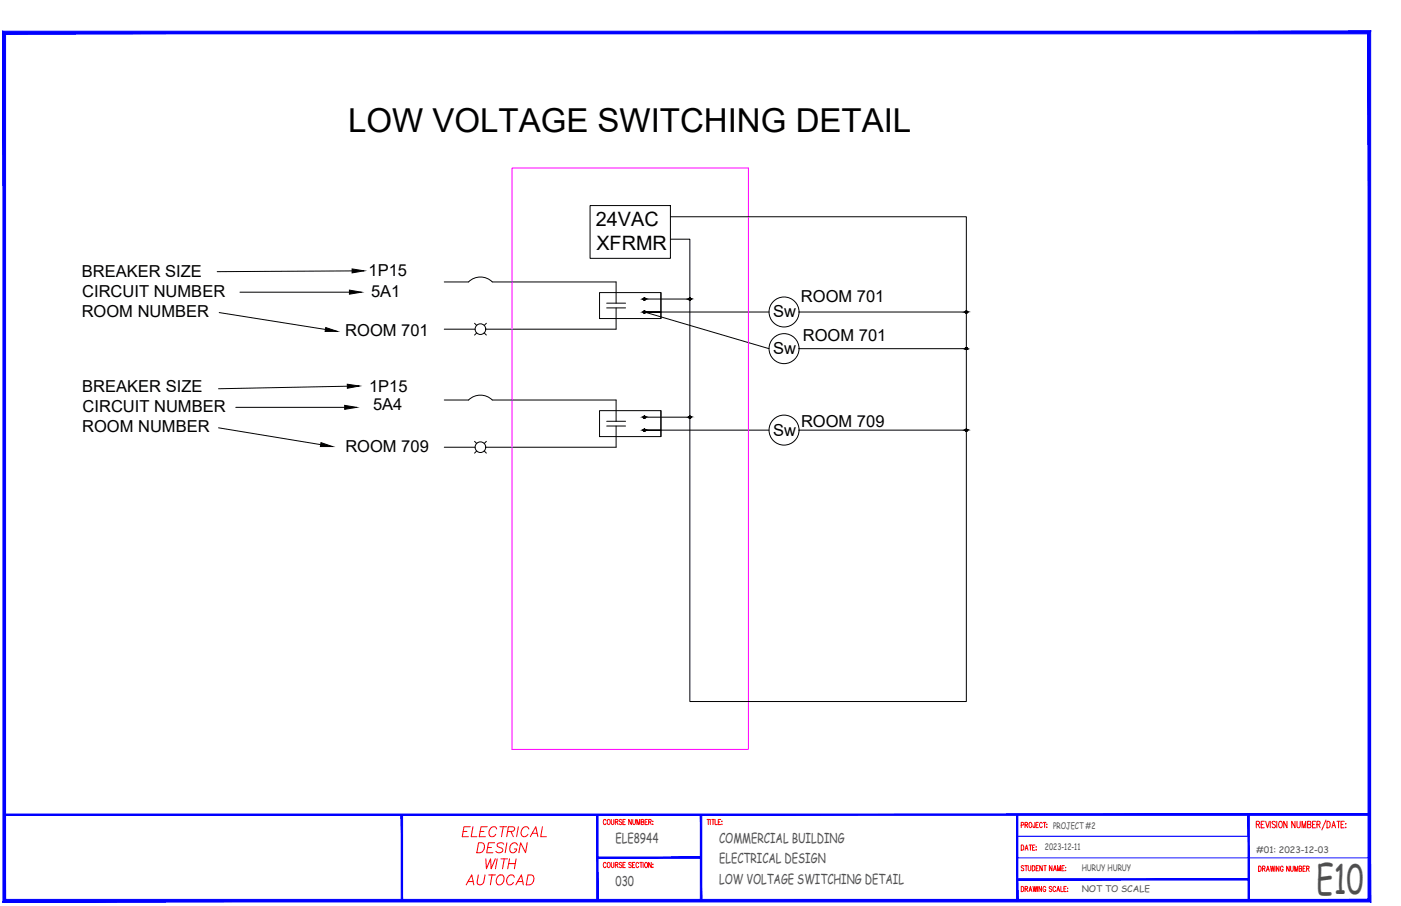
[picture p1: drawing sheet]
<svg xmlns="http://www.w3.org/2000/svg" width="432mm" height="279mm" viewBox="0 0 432 279" stroke-linecap="round" stroke-linejoin="round" font-family="sans-serif">
<!-- layer: 0 -->
<g fill="none" stroke="#000" stroke-width=".31">
<path d="M181.9 63.4h24.7v16.3h-24.7zM206.6 66.8h91.2v149.5h-85.2v-142.5h-6M67.6 96.4l32.7 5.2M74 90.1h33.7M108.5 83.5l-41.5 .3M136.9 87h7.5M144.4 86.9a5.2 5.2 0 0 1 7.3 0l38.2 .1v6.5M146.3 99.7l.6 .7M149.9 99.7l-.7 .7M184.8 90.2h18.9v8h-18.9zM187 93.5h5.8M187 95h5.8"/>
<path d="M189.9 95v6.5h-40.2M198.6 92.2h14M198.6 96.2l38.4 11.3M203.7 90.2v8M203.7 96.2h-5.1h38.4M246.3 96.2h51.5M107.1 119.1l-39.7 .8M136.9 101.5h9.6M146.9 102.7l-.6 .6M149.2 102.7l.7 .6M246.3 107.5h51.5M67.4 131.9l31.4 5.2"/>
<path d="M72.7 125.6h33.5M136.9 123.4h7.5M136.9 137.9h9.6M144.4 123.3a5.2 5.2 0 0 1 7.3 0l38.2 .1v6.5M146.3 136.1l.6 .7M146.9 139.1l-.6 .6M149.2 139.1l.7 .6M149.9 136.1l-.7 .7M184.8 126.6h18.9v8h-18.9zM187 129.9h5.8M187 131.4h5.8M189.9 131.4v6.5h-40.2"/>
<path d="M198.6 128.7h14M203.7 126.6v8M203.7 132.7h-5.1h38.4M246.3 132.7h51.5"/>
<circle cx="198.6" cy="92.2" r=".29"/>
<circle cx="198.6" cy="96.2" r=".29"/>
<circle cx="212.6" cy="92.2" r=".29"/>
<circle cx="241.6" cy="96.2" r="4.6"/>
<circle cx="297.8" cy="96.2" r=".29"/>
<circle cx="148.1" cy="101.5" r="1.64"/>
<circle cx="241.6" cy="107.5" r="4.6"/>
<circle cx="297.8" cy="107.5" r=".29"/>
<circle cx="148.1" cy="137.9" r="1.64"/>
<circle cx="198.6" cy="128.6" r=".29"/>
<circle cx="198.6" cy="132.6" r=".29"/>
<circle cx="212.6" cy="128.6" r=".29"/>
<circle cx="241.6" cy="132.6" r="4.6"/>
<circle cx="297.8" cy="132.6" r=".29"/>
</g>
<g fill="#000" stroke="#000" stroke-width=".31">
<path d="M107.7 89.5l3.7 .6-3.7 .6zM108.5 82.9l3.7 .6-3.7 .7zM100.4 101l3.5 1.2h-3.7zM107 118.5l3.8 .5-3.7 .7zM98.9 136.5l3.6 1.2h-3.8zM106.2 125l3.7 .6-3.7 .6z"/>
<path d="M198.5 91.9l.3 .1zM198.5 92h.3z"/>
<path d="M198.5 95.9l.3 .1zM198.5 96h.3z"/>
<path d="M198.5 92h.3zM198.4 92h.4z"/>
<path d="M198.5 92.5h.3zM198.5 92.5h.2z"/>
<path d="M198.5 96h.3zM198.4 96h.4z"/>
<path d="M198.5 96.5h.3zM198.5 96.5h.2z"/>
<path d="M198.4 92h.4zM198.4 92h.4z"/>
<path d="M198.4 92.5h.4zM198.4 92.5h.4z"/>
<path d="M198.4 96h.4zM198.4 96h.4z"/>
<path d="M198.4 96.5h.4zM198.4 96.5h.4z"/>
<path d="M198.4 92l.5 .1zM198.4 92l.5 .1z"/>
<path d="M198.4 92.4h.4zM198.4 92.4l.4 .1z"/>
<path d="M198.4 96l.5 .1zM198.4 96l.5 .1z"/>
<path d="M198.4 96.4h.4zM198.4 96.4l.4 .1z"/>
<path d="M198.4 92.1h.5zM198.4 92.1h.5z"/>
<path d="M198.4 92.4h.5zM198.4 92.4h.4z"/>
<path d="M198.4 96.1h.5zM198.4 96.1h.5z"/>
<path d="M198.4 96.4h.5zM198.4 96.4h.4z"/>
<path d="M198.4 92.1l.5 .1zM198.4 92.1l.5 .1z"/>
<path d="M198.4 92.3h.5zM198.4 92.3l.5 .1z"/>
<path d="M198.4 96.1l.5 .1zM198.4 96.1l.5 .1z"/>
<path d="M198.4 96.3h.5zM198.4 96.3l.5 .1z"/>
<path d="M198.3 92.2h.6zM198.3 92.2h.6z"/>
<path d="M198.3 92.2l.6 .1zM198.3 92.2l.6 .1z"/>
<path d="M198.3 92.3h.6zM198.3 92.3h.6z"/>
<path d="M198.3 96.2h.6zM198.3 96.2h.6z"/>
<path d="M198.3 96.2l.6 .1zM198.3 96.2l.6 .1z"/>
<path d="M198.3 96.3h.6zM198.3 96.3h.6z"/>
<path d="M212.5 91.9l.2 .1zM212.5 92h.2z"/>
<path d="M212.5 92h.3zM212.4 92h.4z"/>
<path d="M212.5 92.5h.2zM212.5 92.5h.2z"/>
<path d="M212.4 92h.4zM212.4 92h.4z"/>
<path d="M212.4 92.5h.4zM212.4 92.5h.3z"/>
<path d="M212.4 92l.5 .1zM212.4 92l.5 .1z"/>
<path d="M212.4 92.4h.4zM212.4 92.4l.4 .1z"/>
<path d="M212.4 92.1h.5zM212.4 92.1h.5z"/>
<path d="M212.4 92.4h.5zM212.4 92.4h.4z"/>
<path d="M212.3 92.1l.6 .1zM212.3 92.1l.6 .1z"/>
<path d="M212.3 92.2h.6zM212.3 92.2h.6z"/>
<path d="M212.3 92.2l.6 .1zM212.3 92.2l.6 .1z"/>
<path d="M212.3 92.3h.6zM212.3 92.3h.6z"/>
<path d="M212.3 92.3h.6zM212.3 92.3l.6 .1z"/>
<path d="M297.8 95.9l.2 .1zM297.7 96h.3z"/>
<path d="M297.7 96h.3zM297.7 96h.3z"/>
<path d="M297.7 96.5h.3zM297.7 96.5h.2z"/>
<path d="M297.7 96h.4zM297.7 96h.4z"/>
<path d="M297.7 96.5h.3zM297.7 96.5h.3z"/>
<path d="M297.6 96l.5 .1zM297.6 96l.5 .1z"/>
<path d="M297.6 96.4h.5zM297.6 96.4l.4 .1z"/>
<path d="M297.6 96.1h.5zM297.6 96.1h.5z"/>
<path d="M297.6 96.4h.5zM297.6 96.4h.5z"/>
<path d="M297.6 96.1l.5 .1zM297.6 96.1l.5 .1z"/>
<path d="M297.6 96.3h.5zM297.6 96.3l.5 .1z"/>
<path d="M297.6 96.2h.5zM297.6 96.2h.5z"/>
<path d="M297.6 96.2l.5 .1zM297.6 96.2l.5 .1z"/>
<path d="M297.6 96.3h.5zM297.6 96.3h.5z"/>
<path d="M297.8 107.3h.2zM297.7 107.3h.3z"/>
<path d="M297.7 107.3h.3zM297.7 107.3h.3z"/>
<path d="M297.7 107.8h.3zM297.7 107.8h.2z"/>
<path d="M297.7 107.3h.4zM297.6 107.3h.5z"/>
<path d="M297.7 107.8h.3zM297.7 107.8h.3z"/>
<path d="M297.6 107.3l.5 .1zM297.6 107.3l.5 .1z"/>
<path d="M297.6 107.7h.5zM297.6 107.7l.4 .1z"/>
<path d="M297.6 107.4h.5zM297.6 107.4h.5z"/>
<path d="M297.6 107.7h.5zM297.6 107.7h.5z"/>
<path d="M297.6 107.4l.5 .1zM297.6 107.4l.5 .1z"/>
<path d="M297.6 107.6h.5zM297.6 107.6l.5 .1z"/>
<path d="M297.6 107.5h.5zM297.6 107.5h.5z"/>
<path d="M297.6 107.5l.5 .1zM297.6 107.5l.5 .1z"/>
<path d="M297.6 107.6h.5zM297.6 107.6h.5z"/>
<path d="M198.5 128.4h.3zM198.5 128.4h.3z"/>
<path d="M198.5 132.4h.3zM198.5 132.4h.3z"/>
<path d="M198.5 128.4h.3zM198.5 128.4h.3z"/>
<path d="M198.5 128.9h.3zM198.5 128.9h.2z"/>
<path d="M198.5 132.4h.3zM198.4 132.4h.4z"/>
<path d="M198.5 132.9h.3zM198.5 132.9h.2z"/>
<path d="M198.4 128.4h.4zM198.4 128.4h.4z"/>
<path d="M198.4 128.9h.4zM198.4 128.9h.4z"/>
<path d="M198.4 132.4l.4 .1zM198.4 132.4l.4 .1z"/>
<path d="M198.4 132.9h.4zM198.4 132.9h.4z"/>
<path d="M198.4 128.4l.5 .1zM198.4 128.4l.5 .1z"/>
<path d="M198.4 128.8h.4zM198.4 128.8l.4 .1z"/>
<path d="M198.4 132.5h.5zM198.4 132.5h.5z"/>
<path d="M198.4 132.8h.4zM198.4 132.8l.4 .1z"/>
<path d="M198.4 128.5h.5zM198.4 128.5h.5z"/>
<path d="M198.4 128.8h.5zM198.4 128.8h.4z"/>
<path d="M198.4 132.5h.5zM198.4 132.5h.5z"/>
<path d="M198.4 132.8h.5zM198.4 132.8h.4z"/>
<path d="M198.4 128.5l.5 .1zM198.4 128.5l.5 .1z"/>
<path d="M198.4 128.8h.5zM198.4 128.8h.5z"/>
<path d="M198.4 132.5l.5 .1zM198.4 132.5l.5 .1z"/>
<path d="M198.4 132.8h.5zM198.4 132.8h.5z"/>
<path d="M198.3 128.6l.6 .1zM198.3 128.6l.6 .1z"/>
<path d="M198.3 128.7h.6zM198.3 128.7h.6z"/>
<path d="M198.3 128.7h.6zM198.3 128.7l.6 .1z"/>
<path d="M198.3 132.6l.6 .1zM198.3 132.6l.6 .1z"/>
<path d="M198.3 132.7h.6zM198.3 132.7h.6z"/>
<path d="M198.3 132.7h.6zM198.3 132.7l.6 .1z"/>
<path d="M212.5 128.4h.2zM212.5 128.4h.2z"/>
<path d="M212.5 128.4h.3zM212.4 128.4h.4z"/>
<path d="M212.5 128.9h.2zM212.5 128.9h.2z"/>
<path d="M212.4 128.4h.4zM212.4 128.4h.4z"/>
<path d="M212.4 128.9h.4zM212.4 128.9h.3z"/>
<path d="M212.4 128.4l.5 .1zM212.4 128.4l.5 .1z"/>
<path d="M212.4 128.8h.4zM212.4 128.8l.4 .1z"/>
<path d="M212.4 128.5h.5zM212.4 128.5h.5z"/>
<path d="M212.4 128.8h.5zM212.4 128.8h.4z"/>
<path d="M212.3 128.5l.6 .1zM212.3 128.5l.6 .1z"/>
<path d="M212.3 128.6l.6 .1zM212.3 128.6l.6 .1z"/>
<path d="M212.3 128.7h.6zM212.3 128.7h.6z"/>
<path d="M212.3 128.7l.6 .1zM212.3 128.7l.6 .1z"/>
<path d="M212.3 128.8h.6zM212.3 128.8h.6z"/>
<path d="M297.8 132.4h.2zM297.7 132.4h.3z"/>
<path d="M297.7 132.4h.3zM297.7 132.4h.3z"/>
<path d="M297.7 132.9h.3zM297.7 132.9h.2z"/>
<path d="M297.7 132.4l.4 .1zM297.7 132.4l.4 .1z"/>
<path d="M297.7 132.9h.3zM297.7 132.9h.3z"/>
<path d="M297.6 132.5h.5zM297.6 132.5h.5z"/>
<path d="M297.6 132.8h.5zM297.6 132.8l.4 .1z"/>
<path d="M297.6 132.5h.5zM297.6 132.5h.5z"/>
<path d="M297.6 132.8h.5zM297.6 132.8h.5z"/>
<path d="M297.6 132.5l.5 .1zM297.6 132.5l.5 .1z"/>
<path d="M297.6 132.8h.5zM297.6 132.8h.5z"/>
<path d="M297.6 132.6l.5 .1zM297.6 132.6l.5 .1z"/>
<path d="M297.6 132.7h.5zM297.6 132.7h.5z"/>
<path d="M297.6 132.7h.5zM297.6 132.7l.5 .1z"/>
</g>
<path d="M157.8 51.8h72.9v179.3h-72.9z" fill="none" stroke="#f0f" stroke-width=".31"/>
<!-- layer: A-TL-LIN-BRDR -->
<g fill="#00f" stroke="#00f" stroke-width=".31">
<path d="M.9 278.2l420.7-.8h-419.9zM.9 278.2l420.7-.8 .8 .8zM421.6 10.4v267l.8 .8zM421.6 10.4l.8-.8v268.6zM1.7 10.4h419.9l.8-.8zM.9 9.6h421.5l-420.7 .8zM.9 9.6l.8 267.8v-267zM.9 9.6l.8 267.8-.8 .8z"/>
<path d="M1.3 251v.4l420.7-.4zM1.3 251.4l420.7-.4v.4z"/>
<path d="M183.9 251.2l.4 26.6v-26.6zM183.9 251.2l.4 26.6h-.4z"/>
<path d="M123.7 251.2l.4 26.6v-26.6zM123.7 251.2l.4 26.6h-.4z"/>
<path d="M215.9 251.2l.4 26.6v-26.6zM215.9 251.2l.4 26.6h-.4z"/>
<path d="M313.3 251.2l.4 26.6v-26.6zM313.3 251.2l.4 26.6h-.4z"/>
<path d="M384.7 251.2l.4 26.6v-26.6zM384.7 251.2l.4 26.6h-.4z"/>
<path d="M184.1 264.3v.4l32-.4zM184.1 264.7l32-.4v.4z"/>
</g>
<!-- layer: A-TL-TXT-RED -->
<g fill="none" stroke="#f00" stroke-width=".31">
<path d="M186.8 253.1a.44 .44 0 0 0-.5-.4 .44 .44 0 0 0-.4 .6v.4a.44 .44 0 0 0 .3 .6 .44 .44 0 0 0 .6-.4M187.4 252.8l.1-.1a.83 .83 0 0 1 .6 .8 .83 .83 0 0 1-.6 .8 1.14 1.14 0 0 1-.1-1.5zM188.4 252.7v1.4l.3 .2 .4-.2 .1-1.4M189.7 253.5l.6-.1v-.6l-.6-.1v1.6M190.1 253.5l.4 .8M191.6 252.9l-.2-.2-.6 .2 .1 .3 .5 .3a.41 .41 0 0 1 .2 .6 .41 .41 0 0 1-.6 .1l-.2-.1M192 253.5h.4M192.7 252.7h-.7v1.6h.7M194.6 252.7v1.6l-.8-1.6v1.6M195 252.7v1.2l.4 .4 .4-.4v-1.2M196.3 254.3v-1.6l.4 1.6 .5-1.6v1.6M197.7 253.5l.6-.1v-.6l-.6-.1v1.6l.7-.2 .1-.3-.3-.3"/>
<path d="M198.8 253.5h.5M199.6 252.7h-.8v1.6h.8M199.9 253.5l.7-.1v-.6l-.7-.1v1.6M200.3 253.5l.4 .8M201.2 253.2h.1M201.2 254.1h.1M217.9 252.7h.8M218.3 252.7v1.6M218.9 252.7v1.6M219.4 252.7h.8M219.8 252.7v1.6M220.4 252.7v1.6h.7"/>
<path d="M221.4 253.5h.4M222.1 252.7h-.7v1.6h.7M222.5 253.2h.1M222.5 254.1h.1M314.7 254.5l.8-.2-.1-.6-.7-.1v1.6M315.9 254.4l.7-.1v-.6l-.7-.1v1.6M316.3 254.4l.4 .8M317.4 253.7l.1-.1a.84 .84 0 0 1 .6 .8 .84 .84 0 0 1-.6 .8 1.14 1.14 0 0 1-.1-1.5zM319 253.6l-.2 1.5h-.3l-.1-.4M319.3 254.4h.4M320 253.6h-.7v1.6h.7M321.2 254a.44 .44 0 0 0-.5-.4 .44 .44 0 0 0-.3 .6v.4a.44 .44 0 0 0 .3 .6 .44 .44 0 0 0 .5-.4"/>
<path d="M321.6 253.6h.8M322 253.6v1.6M322.6 254.1v.2zM322.6 255.1v.1zM387.2 254.2l.9-.1v-.7l-.9-.1v2M387.7 254.2l.5 1.1M388.7 254.2h.6M389.6 253.3h-.9v2h.9M390.1 253.3l.6 2 .5-2M391.5 253.3v2M393.1 253.6l-.4-.3-.6 .3 .1 .4 .7 .4a.53 .53 0 0 1 0 .8 .53 .53 0 0 1-.8-.2M393.5 253.3v2"/>
<path d="M394.4 253.4l.1-.1a1.06 1.06 0 0 1 .8 1 1.06 1.06 0 0 1-.8 1 1.38 1.38 0 0 1-.1-1.9zM396.7 253.3v2l-1-2v2M399.1 253.3v2l-1-2v2M399.7 253.3v1.4l.5 .6 .5-.3v-1.7M401.3 255.3v-2l.6 2 .5-2v2M403 254.2l.9-.1v-.7l-.9-.1v2l.9-.2 .1-.5-.3-.4M404.5 254.2h.6M405.5 253.3h-1v2h1M405.9 254.2l.9-.1v-.7l-.9-.1v2M406.4 254.2l.5 1.1M408.7 252.9l-1.3 3M409 253.3a1.07 1.07 0 0 1 1 .7 1.07 1.07 0 0 1-.3 1.2l-.7 .1z"/>
<path d="M410.5 255.3l.6-2 .5 2M410.7 254.6h.7M412.1 253.3h1M412.6 253.3v2M413.3 254.2h.6M414.3 253.3h-1v2h1M414.8 254v.1zM414.8 255.1v.2zM186.8 266.3a.44 .44 0 0 0-.6-.3 .44 .44 0 0 0-.3 .6v.4a.44 .44 0 0 0 .3 .6 .44 .44 0 0 0 .6-.4M187.4 266h.1a.84 .84 0 0 1 .6 .8 .84 .84 0 0 1-.6 .8 1.14 1.14 0 0 1-.1-1.6zM188.4 266v1.3l.3 .3 .4-.3 .1-1.3M189.7 266.7h.6v-.7h-.6v1.6"/>
<path d="M190.1 266.7l.4 .9M191.6 266.2l-.2-.2-.6 .2 .2 .4 .4 .2a.41 .41 0 0 1 .2 .6 .41 .41 0 0 1-.6 .1l-.2-.2M192 266.7h.4M192.7 266h-.7v1.6h.7M194.6 266.2a.41 .41 0 0 0-.6-.2 .41 .41 0 0 0-.1 .6l.5 .2a.43 .43 0 0 1 .1 .7 .43 .43 0 0 1-.7-.2M194.9 266.7h.5M195.7 266h-.8v1.6h.8M196.9 266.3a.44 .44 0 0 0-.6-.3 .44 .44 0 0 0-.3 .6v.4a.44 .44 0 0 0 .3 .6 .44 .44 0 0 0 .6-.4M197.2 266h.8M197.6 266v1.6M198.2 266v1.6M198.9 266h.1a.84 .84 0 0 1 .6 .8 .84 .84 0 0 1-.6 .8 1.12 1.12 0 0 1-.1-1.6z"/>
<path d="M200.7 266v1.6l-.8-1.6v1.6M201.2 266.5v.2zM201.2 267.4v.2zM314.7 273.4a.79 .79 0 0 1 .9 .8 .79 .79 0 0 1-.9 .8zM314.7 260.6a.79 .79 0 0 1 .9 .8 .79 .79 0 0 1-.9 .8zM315.5 267.2l-.2-.2-.6 .2 .1 .3 .5 .3a.42 .42 0 0 1 .1 .7 .42 .42 0 0 1-.7-.2M315.9 267h.8M315.9 274.1l.8-.1-.1-.6h-.7v1.6M315.9 262.2l.5-1.6 .4 1.6M316.1 261.7h.6M316.3 267v1.5M316.3 274.1l.4 .9"/>
<path d="M316.9 267v1.1l.3 .4 .5-.4v-1.1M317.1 275l.5-1.6 .5 1.6M317.2 260.6h.8M317.3 274.4h.6M317.6 260.6v1.6M318.2 267a.79 .79 0 0 1 .8 .7 .79 .79 0 0 1-.8 .8zM318.2 261.4h.5M318.4 273.4l.3 1.6 .3-1.6 .2 1.6 .3-1.6M319 260.6h-.8v1.6h.8M319.4 261.1h.1M319.4 262h.1M319.4 267.7h.4"/>
<path d="M319.7 273.4v1.6M320.1 267h-.7v1.5h.7M321 273.4v1.6l-.8-1.6v1.6M321.2 267v1.5l-.8-1.5v1.5M321.7 267h.8M322.1 267v1.5M322.3 273.7a.44 .44 0 0 0-.6-.3 .44 .44 0 0 0-.2 .6v.3a.46 .46 0 0 0 .4 .7 .46 .46 0 0 0 .4-.7h-.3M324.2 273.6l-.3-.2-.5 .2 .1 .4 .6 .3v.6l-.4 .1-.3-.3M324.2 267v1.5l-.8-1.5v1.5M324.7 268.5l.4-1.5 .5 1.5M324.8 268h.6M325.4 273.7a.44 .44 0 0 0-.6-.3 .44 .44 0 0 0-.3 .6v.3a.44 .44 0 0 0 .3 .6 .44 .44 0 0 0 .6-.3"/>
<path d="M325.7 275l.5-1.6 .4 1.6M325.9 274.4h.6M325.9 268.5v-1.5l.5 1.5 .4-1.5v1.5M327 273.4v1.6h.6M327.3 267.7h.4M327.9 274.1h.5M328 267h-.7v1.5h.7M328.4 267.5h.1M328.4 268.4h.1M328.7 273.4h-.8v1.6h.8M329.1 273.9h.1M329.1 274.8h.1"/>
<path d="M387.9 267.1a.8 .8 0 0 1 .8 .8 .8 .8 0 0 1-.8 .8zM389.1 267.9l.7-.1v-.6l-.7-.1v1.6M389.5 267.9l.4 .8M390.3 268.7l.5-1.6 .4 1.6M390.5 268.2h.5M391.6 267.1l.2 1.6 .3-1.6 .3 1.6 .3-1.6M392.9 267.1v1.6M394.2 267.1v1.6l-.8-1.6v1.6M395.5 267.5a.44 .44 0 0 0-.6-.4 .44 .44 0 0 0-.3 .6v.4a.46 .46 0 0 0 .5 .6 .46 .46 0 0 0 .4-.6h-.3M397.3 267.1v1.6l-.8-1.6v1.6M397.8 267.1v1.1l.3 .5 .4-.2 .1-1.4M399.1 268.7v-1.6l.4 1.6 .5-1.6v1.6"/>
<path d="M400.4 267.9l.7-.1v-.6l-.7-.1v1.6l.8-.1v-.4l-.3-.3M401.6 267.9h.5M402.3 267.1h-.7v1.6h.7M402.7 267.9l.7-.1v-.6l-.7-.1v1.6M403.1 267.9l.4 .8"/>
</g>
<!-- layer: A-TL-LIN-HORZ -->
<path d="M313.5 271.4h71.4v-.4zM313.5 271h71.4l-71.4 .4z" fill="#00f" stroke="#00f" stroke-width=".31"/>
<path d="M313.5 257.9h71.4M313.5 264.6h108.5" fill="none" stroke="#00f" stroke-width=".31"/>
<!-- layer: E-NW-TAB-CCT -->
<path d="M1.3 10h420.7v241.2h-420.7z" fill="none" stroke="#00f" stroke-width=".31"/>
<text font-size="12.5" fill="#545454" x="405.7" y="275.7">E10</text>
<text font-size="10.2" x="107.3" y="40.6">LOW VOLTAGE SWITCHING DETAIL</text>
<g font-size="6.6" fill="#f00">
<text x="141.5" y="259.3">ELECTRICAL</text>
<text x="146" y="264.2">DESIGN</text>
<text x="148.9" y="269.2">WITH</text>
<text x="142.9" y="274.1">AUTOCAD</text>
</g>
<g font-size="6.1">
<text x="183.7" y="69.8">24VAC</text>
<text x="183.8" y="77.1">XFRMR</text>
</g>
<g font-size="5.1">
<text x="25.2" y="85.4">BREAKER SIZE</text>
<text x="113.6" y="85.2">1P15</text>
<text x="25.3" y="91.6">CIRCUIT NUMBER</text>
<text x="114.4" y="91.6">5A1</text>
<text x="246.8" y="93.1">ROOM 701</text>
<text x="25.2" y="97.7">ROOM NUMBER</text>
<text x="238.3" y="97.9">Sw</text>
<text x="106.4" y="103.7">ROOM 701</text>
<text x="247.5" y="105.2">ROOM 701</text>
<text x="238.3" y="109.2">Sw</text>
<text x="25.4" y="120.9">BREAKER SIZE</text>
<text x="113.7" y="121">1P15</text>
<text x="25.5" y="127.1">CIRCUIT NUMBER</text>
<text x="115" y="126.4">5A4</text>
<text x="246.9" y="131.6">ROOM 709</text>
<text x="25.3" y="133.2">ROOM NUMBER</text>
<text x="238.3" y="134.3">Sw</text>
<text x="106.4" y="139.5">ROOM 709</text>
</g>
<g font-size="4.2" fill="#545454">
<text x="189.7" y="259.9">ELE8944</text>
<text x="221.6" y="259.9">COMMERCIAL BUILDING</text>
<text x="221.6" y="266.3">ELECTRICAL DESIGN</text>
<text x="189.7" y="273.2">030</text>
<text x="221.6" y="272.6">LOW VOLTAGE SWITCHING DETAIL</text>
</g>
<g font-size="2.8" fill="#545454">
<text x="324.5" y="255.5">PROJECT #2</text>
<text x="322.1" y="262.3">2023-12-11</text>
<text x="387.2" y="263.1">#01: 2023-12-03</text>
<text x="333.4" y="268.6">HURUY HURUY</text>
<text x="333.4" y="275.2">NOT TO SCALE</text>
</g>
</svg>
